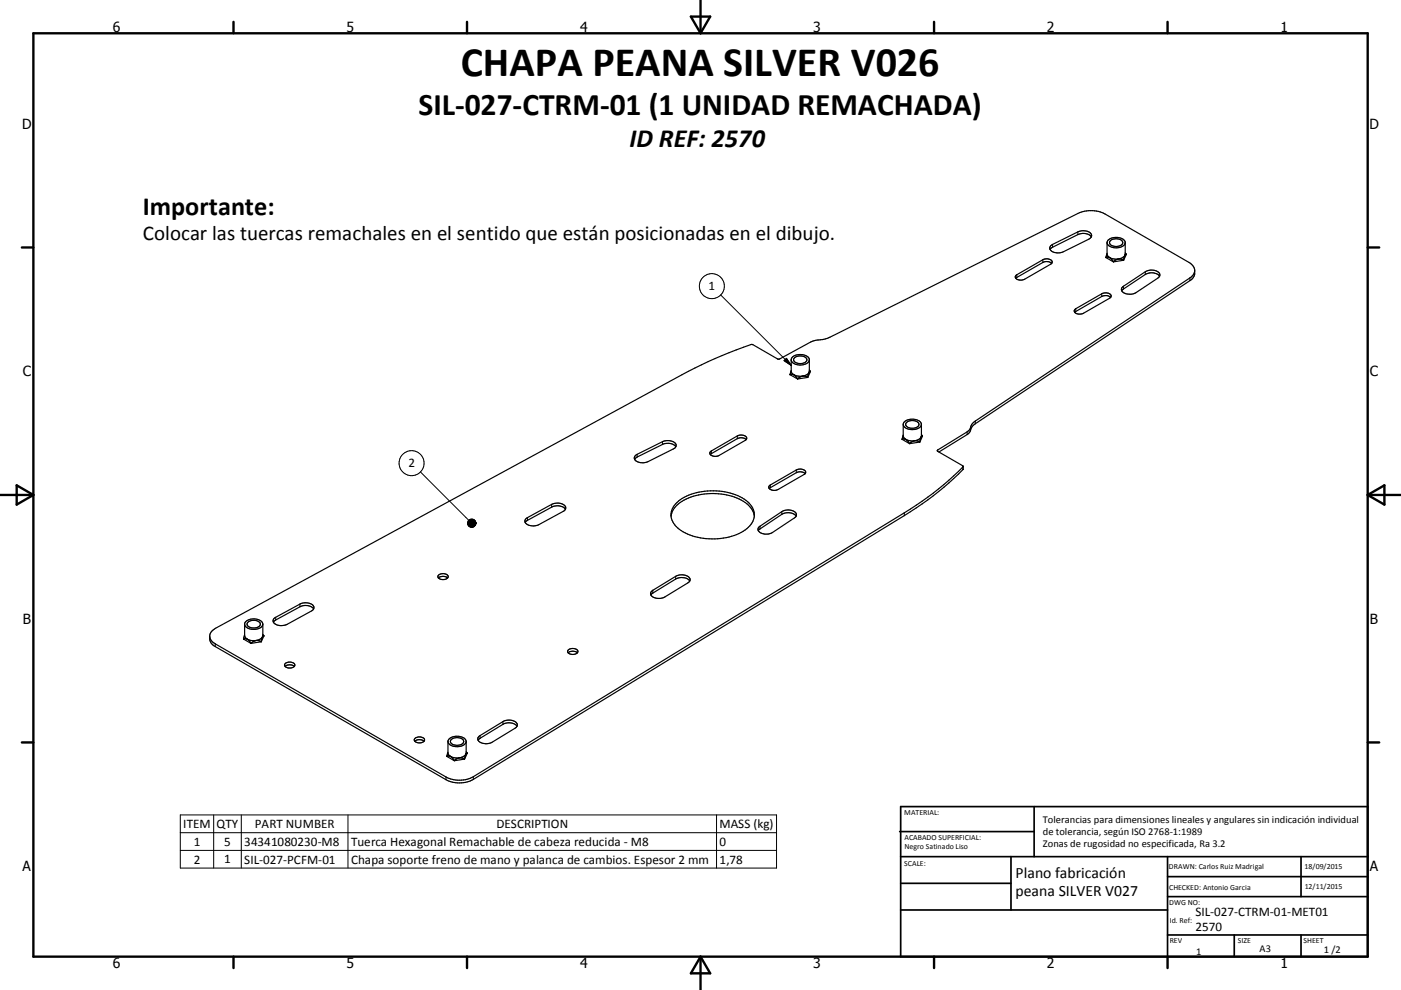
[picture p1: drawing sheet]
<svg xmlns="http://www.w3.org/2000/svg" width="420mm" height="297mm" viewBox="0 0 420 297" stroke-linecap="round" stroke-linejoin="round" font-family="sans-serif">
<g fill="none" stroke="#000" stroke-width=".36">
<path d="M315.1 73.7l8-4.1a3.1 3.1 0 0 1 4.2 1l-.2 .6-.7 .6-7.6 3.7a3.1 3.1 0 0 1-4.1-1zM315.3 79a2.43 2.43 0 0 0-2.6-.3l-8.1 4.8M327.2 71.1a3.4 3.4 0 0 0-4.1-.7l-7.8 3.9-.5 .5M331.6 77.2l2.2 1.4M331.6 77.2h.1M331.6 77.2v.1M331.6 77.2l1.1 .1M331.9 76l-.3 1.2M332.7 77.3l1.4 .4h1.2M332.7 77.3l1.1 1.2M333 72.1a2.56 2.56 0 0 1 3.6 .6 2.12 2.12 0 0 1-3.1 1 .93 .93 0 0 1-.8-.6 .93 .93 0 0 1 .3-1zM333.8 78.5h.1"/>
<path d="M333.9 78.5h.1M335.3 77.7l1.5 .3M335.3 77.7l-1.4 .8M336.9 78.1l-3.1 .5M336.9 78v.1M336.9 78h-.1M337.1 76.8l-.7 .6-1.1 .3M337.2 76.8l-.3 1.2M337.3 76.6v-4a3.4 3.4 0 0 0-5.3-.1l-.1 3.9 .8 .9M337.3 76.6l-.1 .2M337.3 76.6l-.2 .2M337.3 72.9a3.2 3.2 0 0 1-4.5 1.1l-.9-1"/>
<path d="M337.3 75.9l.4 .4M337.3 76.4v.2M337.4 76.4h-.1M337.7 76.3l-.8 1.8M337.7 76.3v.1M337.7 76.3l-.3 .1M304.5 82.7l8.2-4.8a1.94 1.94 0 0 1 2.7 .7l-.4 .7-7.8 4.5a1.97 1.97 0 0 1-2.8-.8zM322.2 92.9l8.1-4.8a1.97 1.97 0 0 1 2.8 .8l-.5 .6-7.7 4.5a1.93 1.93 0 0 1-2.8-.8zM333 89.2a2.38 2.38 0 0 0-2.7-.2l-8.1 4.7M336.6 86.1l6.8-4.6a3.3 3.3 0 0 1 4.3 .7v.7l-.6 .5-6.5 4.4a3.4 3.4 0 0 1-4.3-.7v-.6zM347.6 82.9a3.3 3.3 0 0 0-4.2-.6l-7.1 5M358.2 81.2l-.3 1-.8 .9-64.7 43.2a4.4 4.4 0 0 0-1.7 2.6l-9.7 6.3 7.6 4.5 .2 1.1a90.6 90.6 0 0 1-17.7 13.9l-129.2 79.1a8.9 8.9 0 0 1-8.2 .1l-69.2-39.9a2.9 2.9 0 0 1-1.6-3.1"/>
<path d="M236.9 112.3l2.2 1.4M236.9 112.3v.2M236.9 112.4h1.1M237.2 111.2l-.3 1.1M238 112.4l.3 .2M238 112.4l.2 .2M238.2 112.6l.9 1M238.3 107.3a2.54 2.54 0 0 1 3.6 .5 2.12 2.12 0 0 1-3.1 1.1 .91 .91 0 0 1-.8-.7 .91 .91 0 0 1 .3-.9zM238.3 112.6l1.1 .3 1.2-.1M239.1 113.6h.1M239.1 113.6v.1M239.2 113.6v.1"/>
<path d="M240.6 112.8l1.5 .4M240.6 112.8l-1.4 .8M242.1 113.2h.1M242.2 113.2l-3.1 .5M242.2 113.1v.1M242.2 113.1l-.1 .1M242.6 111.7l-.6 .6-1.4 .5M242.6 111.7l-.4 1.4M242.6 111.5v-3.7a3.5 3.5 0 0 0-5.1-.6l-.3 .7v3.4l.2 .6 .6 .5M242.6 111.5v.2M242.6 108a3.2 3.2 0 0 1-4.5 1.1l-.5-.3-.4-.7M242.6 111.6h.1"/>
<path d="M242.6 111l.3 .4M242.7 111.5l-.1 .1M242.8 111.4l-.1 .1M242.9 111.4h-.1M242.9 111.4h.1M242.9 111.4l-.7 1.8M242.9 111.4v.1M190.5 136.6l8.1-4.1a3.3 3.3 0 0 1 4.1 .9l-.1 .6-.5 .6-7.8 3.9a3.2 3.2 0 0 1-4.1-.8v-.7zM202.6 134a3.2 3.2 0 0 0-4-.6l-7.6 3.7-.7 .7M212.9 135.6l8.1-4.8a1.88 1.88 0 0 1 2.9 .7l-.5 .6-7.8 4.5a1.96 1.96 0 0 1-2.8-.7zM223.7 131.9a2.42 2.42 0 0 0-2.7-.3l-8.1 4.8M270.5 131.7v.1"/>
<path d="M270.8 130.5l-.3 1.3 2.2 1.3 3.1-.5M270.8 127.3v3.4l.5 1M271.1 126.6a3.7 3.7 0 0 1 5.1 .3 1.61 1.61 0 0 1-1.8 1.9 3.1 3.1 0 0 1-3.6-1.3zM271.3 131.7l.3 .1M271.3 131.7l-.8 .1M271.6 131.8l1.4 .5 1.2-.1M271.6 131.8l1.1 1.2M271.7 126.8a2.56 2.56 0 0 1 3.8 .4 2.16 2.16 0 0 1-3.1 1.1 .93 .93 0 0 1-.7-1.5zM272.7 133h.1M272.7 133v.1M274.2 132.2l1.5 .4M274.2 132.2l-1.5 .8"/>
<path d="M275.7 132.6h.1M275.7 132.5v.1M276 131.3l-.7 .6-1.1 .3M276 131.3l-.3 1.2M276.2 131.1l-.2 .2M276.3 127.3l-.1 3.8M276.3 130.4l.2 .4M276.5 130.8h.1M276.5 130.8l-.3 .3M276.5 130.8l-.7 1.8M276.5 130.8v.1M281.5 135.6l8.4-5.2a3.3 3.3 0 0 0 1.4-2.3l1.1-1 64.3-42.9 1.1-1a2.98 2.98 0 0 0 .4-2.3l-.5-1-1.3-1.2-25.1-14.5a9.3 9.3 0 0 0-8.1-.2l-74.4 37.2-1.8 .6-2.4 .3-1.5 .5-9.5 5.1h-.5l-7.5-4.3a115.2 115.2 0 0 0-21.1 9l-139.9 76.1a2.96 2.96 0 0 0-1.7 2.3"/>
<path d="M288.8 140a88 88 0 0 1-17.7 13.9l-129.2 79.1a8.8 8.8 0 0 1-8.2 .1l-69.2-39.9a2.88 2.88 0 0 1-1.6-2.4M157.7 155.6l7.7-4.3a3.1 3.1 0 0 1 4.2 1v.4l-.5 .6-7.5 4.1a3.4 3.4 0 0 1-4.2-.7v-.7zM169.5 152.8a3.4 3.4 0 0 0-4.1-.6l-7.3 3.9-.6 .6M201.2 154.9a7.8 7.8 0 0 1 5.9-5.8 18.9 18.9 0 0 1 16.8 2.1 5.7 5.7 0 0 1 2.3 3.7M203 150.8a17.8 17.8 0 0 1 15.9-2.9 9.2 9.2 0 0 1 7.1 5.4 5.8 5.8 0 0 1-3.8 6.4 19.2 19.2 0 0 1-18.5-.9 4.9 4.9 0 0 1-.7-8zM227.5 158.2l6.9-4.7a3.3 3.3 0 0 1 4.3 .7v.6l-.5 .6-6.6 4.3a3.3 3.3 0 0 1-4.3-.6zM230.8 145.6l7.9-4.6a1.89 1.89 0 0 1 2.8 .7l-.2 .5-8 4.6a1.97 1.97 0 0 1-2.8-.7zM238.7 154.8a3.5 3.5 0 0 0-4.3-.5l-6.8 4.5-.2 .4M241.4 142.1a2.44 2.44 0 0 0-2.7-.3l-8.1 4.8M131.4 172.7a1.92 1.92 0 0 1 3 .3 1.77 1.77 0 0 1-3.1 0zM131.4 173.4a2.24 2.24 0 0 1 2.8 0M195.3 177.5l7.3-4.6a3.3 3.3 0 0 1 4.3 .8l-.1 .6-.6 .6-6.8 4.2a3.2 3.2 0 0 1-4.3-.8z"/>
<path d="M206.8 174.3a3.4 3.4 0 0 0-4.2-.6l-7.1 4.4-.4 .4M73 191.7l2.2 1.3M73.1 191.7v.1M73.1 191.7l-.1 .1M73.1 191.7l1 .1M73.3 190.5l-.3 1.2M73.3 187.3l.1 3.5 .7 1M73.9 186.3a3.7 3.7 0 0 1 4.8 .5 1.61 1.61 0 0 1-1.7 1.9 3.1 3.1 0 0 1-3.6-1.3l.1-.7zM74.1 191.8l1.1 1.1M74.1 191.8l1.1 .3 1.6 .1M74.2 186.8a2.57 2.57 0 0 1 3.9 .4 2.13 2.13 0 0 1-3.2 1 .9 .9 0 0 1-.7-1.4zM75.2 192.9h.1"/>
<path d="M75.2 192.9v.1M75.3 192.9v.1M76.8 192.2l-1.5 .7M77.1 192.1l1.1 .4M77.1 192.1l-.3 .1M78.2 192.5v.1M78.3 192.5v.1M78.3 192.5h-.1M78.3 192.5l-3.1 .5M78.7 191l-.6 .7-1 .4M78.7 191l-.4 1.5M78.8 190.3l.3 .5"/>
<path d="M78.8 187.3l-.1 3.7M79 190.7h.1M79 190.7l-.3 .3M79 190.7l.1 .1M79.1 190.8l-.8 1.7M79.1 190.8v.1M82.2 185.5l7.7-4.3a3.4 3.4 0 0 1 4.2 .7v.7l-.5 .6-7.5 4.1a3.2 3.2 0 0 1-4.2-.9zM85.5 199.9a2.26 2.26 0 0 1 2.7 0M85.6 199a1.89 1.89 0 0 1 2.8 .5 1.77 1.77 0 0 1-3.1 0zM94 182.7a3.4 3.4 0 0 0-4.1-.7l-7.2 4-.7 .6M170.3 195.1a1.92 1.92 0 0 1 3 .3 1.78 1.78 0 0 1-3.1 0zM170.3 195.8a2.19 2.19 0 0 1 2.8 0"/>
<path d="M155 217.9l-.6 .6-6.8 4.2a3.5 3.5 0 0 1-4.3-.6M155 217.9a1.42 1.42 0 0 0-1.5-1.8h-1.4l-1.1 .2-7.3 4.6-.4 .5v.7M155 217.9a3.4 3.4 0 0 0-4.2-.6l-7.1 4.3-.4 .5M124.4 222.4a2.24 2.24 0 0 1 2.7 0M124.5 221.5a1.87 1.87 0 0 1 2.8 .5 1.77 1.77 0 0 1-3.1 0zM134 226.9v.1M134 226.9h.1M134.3 225.7l-.3 1.2 2.2 1.3M134.3 222.5v3.3l.6 1M134.8 221.5a3.7 3.7 0 0 1 4.9 .6 1.64 1.64 0 0 1-1.8 1.8 2.83 2.83 0 0 1-3.6-1.5zM134.9 226.8l.2 .2M134.9 226.8l-.9 .1"/>
<path d="M135.1 227l1.4 .4h1.2M135.1 227l1.1 1.2M135.4 221.8a2.57 2.57 0 0 1 3.6 .6 2.13 2.13 0 0 1-3.1 1 .92 .92 0 0 1-.8-.7 .92 .92 0 0 1 .3-.9zM136.2 228.2h.1M136.3 228.2h.1M137.7 227.4l1.5 .3M137.7 227.4l-1.4 .8M139.2 227.7h.1M139.3 227.7h.1M139.3 227.7h-.1M139.3 227.7l-3.1 .5M139.5 226.5l-.7 .5-1.1 .4"/>
<path d="M139.6 226.5l-.3 1.2M139.7 226.2l-.1 .3M139.7 226.2l-.2 .3M139.8 225.5l.3 .5M139.8 222.5l-.1 3.7M139.8 226l-.1 .2M139.9 225.9l.2 .1M139.9 225.9l-.1 .1M140.1 226v.1M140.1 226l-.8 1.7"/>
</g>
<g fill="none" stroke="#000" stroke-width=".3">
<path d="M312.7 77.9v.8M315.6 73.3v.9M323.1 69.6v.8M216.1 88.5l21.1 21.1M304.9 82.4v.8M322.5 92.6v.9M330.3 88.1v.9M336.8 85.9v.8M343.4 81.5v.8M356.7 83.4v.8M235.1 108.2l.7-.7 1.4 2.1zM191 136.3v.8"/>
<path d="M198.6 132.5v.9M213.3 135.3v.8M221 130.8v.8M281.1 135v.4M289.9 129.6v.8M291 128.2v.8M292.4 126.3v.8M126 141.6l14.5 14.5M158.1 155.3v.8M165.4 151.3v.9M227.9 157.9v.8M231 145.5v.8"/>
<path d="M234.4 153.5v.8M238.7 141v.8M271.1 153.9v.8M288.7 140.1v.8M195.7 177.1v.8M202.6 172.9v.8M64.5 193.2v.8M82.7 185.2v.8M89.9 181.2v.8M150.8 216.5v.8M133.7 233.1v.8M141.9 233v.8"/>
<path d="M143.9 220.7v.8M54.1 244.5h178.7v15.9h-178.7zM54.1 249.8h178.7M54.1 255.1h178.7M64.1 244.5v15.9M72.3 244.5v15.9M104.3 244.5v15.9M214.8 244.5v15.9"/>
<circle cx="213.4" cy="85.8" r="3.8"/>
<circle cx="123.4" cy="139" r="3.7"/>
</g>
<g fill="none" stroke="#000" stroke-width=".71">
<path d="M10 10h400v277h-400zM70 6.6v3.4M140 6.6v3.4M207.1 5h5.8l-2.9 5zM210 0v10M280 6.6v3.4M350 6.6v3.4M6.6 74.2h3.4M410 74.2h3.5M0 148.5h10M5 145.6l5 2.9-5 2.9zM410 148.5h10.1"/>
<path d="M410 148.5l5.1-2.9v5.8zM6.6 222.7h3.4M410 222.7h3.5M70 287v3.4M140 287v3.4M210 287v10M210 287l2.9 5h-5.8zM280 287v3.4M350 287v3.4"/>
</g>
<g fill="none" stroke="#000" stroke-width=".51">
<path d="M269.7 249.5h40.3M270 242h140v45h-140zM270 257h140M303.1 257v16M310 242v15M350 257v30M390.1 257v12M270 265h33.1M270 273h80M350 269h60M350 263h60M350 280.5h60"/>
<path d="M370 280.5v6.5M390.1 280.5v6.5"/>
</g>
<g fill="#000" stroke="#000" stroke-width=".3">
<path d="M235.1 108.2l.7-.7 1.4 2.1zM142.6 156.4l.1 .6zM142.4 156.2l.3 .8zM142.2 156l.5 1zM142 155.9l.7 1.1zM141.7 155.8l1 1.2zM141.5 155.7l.2 .1 1 1.2zM141.2 155.7h.3l1.2 1.3zM141 155.8l.2-.1 1.5 1.3zM140.7 155.9l.3-.1 1.7 1.2zM140.5 156.1l.2-.2 2 1.1zM140.5 156.1l2.2 .9-2.4-.7z"/>
<path d="M140.3 156.3l2.4 .7-2.5-.4zM140.2 156.6l2.5 .4-2.5-.2zM140.2 156.8l2.5 .2-2.5 .1zM140.2 157.1l2.5-.1-2.5 .4zM140.2 157.4l2.5-.4-2.4 .6zM140.3 157.6l2.4-.6-2.2 .8zM140.5 157.8l2.2-.8-2 1zM140.7 158l2-1-1.7 1.1zM141 158.1l1.7-1.1-1.5 1.2zM141.2 158.2l1.5-1.2-1.2 1.2zM142.7 157l-1 1.2h-.2zM142.7 157l-1 1.2z"/>
<path d="M142.7 157l-.7 1.1zM142.7 157l-.5 .9zM142.7 157l-.3 .7zM142.7 157l-.1 .5zM142.7 157l-.1 .2z"/>
</g>
<text font-size="12.6" x="138.2" y="22.8">CHAPA PEANA SILVER V026</text>
<text font-size="9.4" x="125.5" y="34.5">SIL-027-CTRM-01 (1 UNIDAD REMACHADA)</text>
<g font-size="7.9">
<text x="188.7" y="44">ID REF: 2570</text>
<text x="42.8" y="64.4">Importante:</text>
</g>
<text font-size="6.3" x="42.8" y="72.1">Colocar las tuercas remachales en el sentido que están posicionadas en el dibujo.</text>
<g font-size="4.7">
<text x="304.5" y="263.5">Plano fabricación</text>
<text x="304.5" y="268.9">peana SILVER V027</text>
</g>
<g font-size="4.2">
<text x="33.9" y="9.6">6</text>
<text x="103.9" y="9.6">5</text>
<text x="173.9" y="9.6">4</text>
<text x="243.8" y="9.6">3</text>
<text x="313.9" y="9.6">2</text>
<text x="383.9" y="9.6">1</text>
<text x="6.7" y="38.7">D</text>
<text x="410.5" y="38.7">D</text>
<text x="6.9" y="112.9">C</text>
<text x="410.7" y="112.9">C</text>
<text x="6.9" y="187.1">B</text>
<text x="410.7" y="187.1">B</text>
<text x="6.8" y="261.4">A</text>
<text x="410.7" y="261.4">A</text>
<text x="33.9" y="290.4">6</text>
<text x="103.9" y="290.4">5</text>
<text x="173.9" y="290.4">4</text>
<text x="243.8" y="290.4">3</text>
<text x="313.9" y="290.4">2</text>
<text x="383.9" y="290.4">1</text>
</g>
<g font-size="3.9">
<text x="212.4" y="87.1">1</text>
<text x="122.4" y="140.2">2</text>
<text x="54.9" y="248.4">ITEM</text>
<text x="64.9" y="248.4">QTY</text>
<text x="76.4" y="248.4">PART NUMBER</text>
<text x="148.8" y="248.4">DESCRIPTION</text>
<text x="215.7" y="248.5">MASS (kg)</text>
<text x="58.1" y="253.7">1</text>
<text x="67.2" y="253.7">5</text>
<text x="73.2" y="253.7">34341080230-M8</text>
<text x="105.2" y="253.7">Tuerca Hexagonal Remachable de cabeza reducida - M8</text>
<text x="215.7" y="253.7">0</text>
<text x="58.1" y="259.1">2</text>
<text x="67.2" y="259">1</text>
<text x="73.2" y="259.1">SIL-027-PCFM-01</text>
<text x="105.2" y="259.1">Chapa soporte freno de mano y palanca de cambios. Espesor 2 mm</text>
<text x="215.7" y="259.1">1,78</text>
<text x="358.4" y="274.9">SIL-027-CTRM-01-MET01</text>
<text x="358.4" y="279.4">2570</text>
</g>
<g font-size="3.1">
<text x="312.7" y="246.8">Tolerancias para dimensiones lineales y angulares sin indicación individual</text>
<text x="312.7" y="250.4">de tolerancia, según ISO 2768-1:1989</text>
<text x="312.7" y="254">Zonas de rugosidad no especificada, Ra 3.2</text>
<text x="358.6" y="286.5">1</text>
<text x="377.6" y="285.6">A3</text>
<text x="396.9" y="285.9">1 /2</text>
</g>
<g font-size="2.4">
<text x="271.1" y="244.4">MATERIAL:</text>
<text x="271.2" y="252">ACABADO SUPERFICIAL:</text>
<text x="271.2" y="254.7">Negro Satinado Liso</text>
<text x="271.1" y="259.7">SCALE:</text>
<text x="350.4" y="260.8">DRAWN: Carlos Ruiz Madrigal</text>
<text x="391.1" y="260.6">18/09/2015</text>
<text x="350.5" y="267">CHECKED: Antonio Garcia</text>
<text x="391.2" y="266.7">12/11/2015</text>
<text x="350.5" y="271.4">DWG NO:</text>
<text x="350.7" y="276.9">Id. Ref:</text>
<text x="350.7" y="282.8">REV</text>
<text x="371.1" y="282.9">SIZE</text>
<text x="390.8" y="283">SHEET</text>
</g>
</svg>
